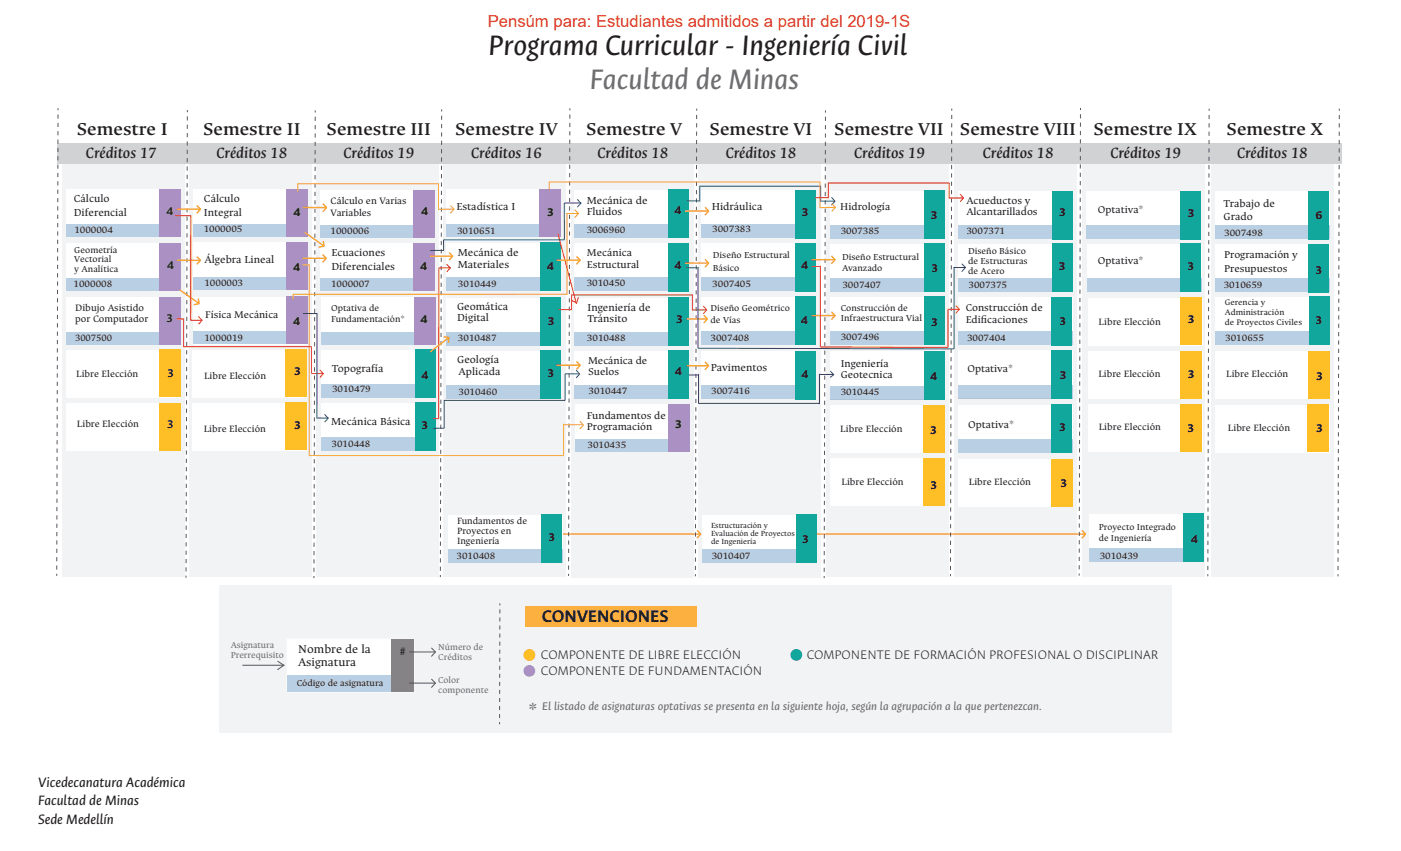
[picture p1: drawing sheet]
<svg xmlns="http://www.w3.org/2000/svg" width="356mm" height="216mm" viewBox="0 0 356 216" stroke-linecap="round" stroke-linejoin="round" font-family="sans-serif">
<!-- layer: Capa 78 -->
<g fill="#f2f3f4">
<path d="M15.7 41.5h31.1v104.8h-31.1z"/>
<path d="M47.9 41.5h31.2v104.8h-31.2z"/>
<path d="M80.3 41.3h31.1v104.9h-31.1z"/>
<path d="M112.5 41.3h31.1v104.9h-31.1z"/>
<path d="M145 41.6h31.2v104.8h-31.2z"/>
<path d="M177.3 41.6h31.1v104.8h-31.1z"/>
<path d="M209.6 41.5h31.1v104.8h-31.1z"/>
<path d="M242.2 41.5h31.1v104.8h-31.1z"/>
<path d="M274.8 41.4h31.1v104.8h-31.1z"/>
<path d="M307.4 41.4h31.1v104.8h-31.1z"/>
</g>
<!-- layer: Capa 80 -->
<path d="M142.7 135.5h35.3M176.9 134.6l1 .9-1 1M207.3 135.5h68.4M274.6 134.6l.9 .9-.9 1" fill="none" stroke="#f9a42d" stroke-width=".35"/>
<!-- layer: Capa 77 -->
<path d="M276.6 130.4h29v12.2h-29z" fill="#fff"/>
<path d="M276.6 139.1h29v3.4h-29z" fill="#165fa4"/>
<path d="M300.3 130.3h5.3v12.3h-5.3z" fill="#12a79d"/>
<path d="M178.3 130.6h29.1v12.2h-29.1z" fill="#fff"/>
<path d="M178.3 139.4h29.1v3.4h-29.1z" fill="#165fa4"/>
<path d="M202 130.5h5.4v12.3h-5.4z" fill="#12a79d"/>
<path d="M113.7 130.6h29v12.2h-29z" fill="#fff"/>
<path d="M113.7 139.4h29v3.4h-29z" fill="#165fa4"/>
<path d="M137.4 130.5h5.3v12.3h-5.3z" fill="#12a79d"/>
<path d="M308.3 102.7h29.1v12.1h-29.1z" fill="#fff"/>
<path d="M331.9 102.7h5.5v12h-5.5z" fill="#fdbe26"/>
<path d="M308.4 89h29.1v12.2h-29.1z" fill="#fff"/>
<path d="M332 89h5.4v12h-5.4z" fill="#fdbe26"/>
<path d="M308.4 75.3h29.1v12.2h-29.1z" fill="#fff"/>
<path d="M308.4 84.1h29.1v3.4h-29.1z" fill="#165fa4"/>
<path d="M332.1 75.2h5.4v12.3h-5.4z" fill="#12a79d"/>
<path d="M308.3 62h29.1v12.1h-29.1z" fill="#fff"/>
<path d="M308.3 70.7h29.1v3.4h-29.1z" fill="#165fa4"/>
<path d="M332.1 61.9h5.3v12.3h-5.3z" fill="#12a79d"/>
<path d="M308.3 48.5h29.1v12.2h-29.1z" fill="#fff"/>
<path d="M308.3 57.2h29.1v3.4h-29.1z" fill="#165fa4"/>
<path d="M332.1 48.4h5.3v12.3h-5.3z" fill="#12a79d"/>
<path d="M276.1 102.6h29.1v12.2h-29.1z" fill="#fff"/>
<path d="M299.6 102.6h5.5v12h-5.5z" fill="#fdbe26"/>
<path d="M276.1 89.1h29.1v12.1h-29.1z" fill="#fff"/>
<path d="M299.6 89.1h5.5v12h-5.5z" fill="#fdbe26"/>
<path d="M276.1 75.6h29.1v12.1h-29.1z" fill="#fff"/>
<path d="M299.6 75.6h5.5v12h-5.5z" fill="#fdbe26"/>
<path d="M275.9 61.9h29v12.1h-29z" fill="#fff"/>
<path d="M275.9 70.6h29v3.4h-29z" fill="#165fa4"/>
<path d="M299.6 61.8h5.3v12.3h-5.3z" fill="#12a79d"/>
<path d="M275.8 48.5h29.1v12.1h-29.1z" fill="#fff"/>
<path d="M275.8 57.2h29.1v3.4h-29.1z" fill="#165fa4"/>
<path d="M299.6 48.4h5.3v12.3h-5.3z" fill="#12a79d"/>
<path d="M243.4 116.4h29v12.2h-29z" fill="#fff"/>
<path d="M266.9 116.4h5.5v12h-5.5z" fill="#fdbe26"/>
<path d="M243.1 102.7h29.1v12.2h-29.1z" fill="#fff"/>
<path d="M243.1 111.4h29.1v3.4h-29.1z" fill="#165fa4"/>
<path d="M266.8 102.6h5.4v12.3h-5.4z" fill="#12a79d"/>
<path d="M243.1 88.9h29.1v12.2h-29.1z" fill="#fff"/>
<path d="M243.1 97.6h29.1v3.4h-29.1z" fill="#165fa4"/>
<path d="M266.8 88.8h5.4v12.3h-5.4z" fill="#12a79d"/>
<path d="M243.1 75.4h29.1v12.2h-29.1z" fill="#fff"/>
<path d="M243.1 84.1h29.1v3.4h-29.1z" fill="#165fa4"/>
<path d="M266.8 75.3h5.4v12.3h-5.4z" fill="#12a79d"/>
<path d="M243.2 61.9h29v12.1h-29z" fill="#fff"/>
<path d="M243.2 70.6h29v3.4h-29z" fill="#165fa4"/>
<path d="M266.9 61.8h5.3v12.3h-5.3z" fill="#12a79d"/>
<path d="M243.2 48.5h29.1v12.1h-29.1z" fill="#fff"/>
<path d="M243.2 57.2h29.1v3.4h-29.1z" fill="#165fa4"/>
<path d="M266.9 48.4h5.4v12.3h-5.4z" fill="#12a79d"/>
<path d="M210.8 116.3h29v12.2h-29z" fill="#fff"/>
<path d="M234.3 116.3h5.5v12h-5.5z" fill="#fdbe26"/>
<path d="M210.9 102.8h29v12.1h-29z" fill="#fff"/>
<path d="M234.4 102.8h5.5v12h-5.5z" fill="#fdbe26"/>
<path d="M210.8 89.2h29v12.1h-29z" fill="#fff"/>
<path d="M210.8 97.9h29v3.4h-29z" fill="#165fa4"/>
<path d="M234.5 89.1h5.3v12.3h-5.3z" fill="#12a79d"/>
<path d="M210.8 75.3h29v12.2h-29z" fill="#fff"/>
<path d="M210.8 84.1h29v3.4h-29z" fill="#165fa4"/>
<path d="M234.5 75.2h5.3v12.3h-5.3z" fill="#12a79d"/>
<path d="M210.8 61.8h29v12.2h-29z" fill="#fff"/>
<path d="M210.8 70.5h29v3.4h-29z" fill="#165fa4"/>
<path d="M234.5 61.7h5.3v12.3h-5.3z" fill="#12a79d"/>
<path d="M210.8 48.4h29v12.2h-29z" fill="#fff"/>
<path d="M210.8 57.1h29v3.4h-29z" fill="#165fa4"/>
<path d="M234.5 48.3h5.3v12.3h-5.3z" fill="#12a79d"/>
<path d="M178 89.1h29v12.1h-29z" fill="#fff"/>
<path d="M178 97.8h29v3.4h-29z" fill="#165fa4"/>
<path d="M201.7 89h5.3v12.3h-5.3z" fill="#12a79d"/>
<path d="M178 75.4h29v12.1h-29z" fill="#fff"/>
<path d="M178 84.1h29v3.4h-29z" fill="#165fa4"/>
<path d="M201.7 75.3h5.3v12.3h-5.3z" fill="#12a79d"/>
<path d="M178 61.7h29v12.2h-29z" fill="#fff"/>
<path d="M178 70.4h29v3.4h-29z" fill="#165fa4"/>
<path d="M201.7 61.6h5.3v12.3h-5.3z" fill="#12a79d"/>
<path d="M178.1 48.3h29.1v12.1h-29.1z" fill="#fff"/>
<path d="M178.1 57h29.1v3.4h-29.1z" fill="#165fa4"/>
<path d="M201.8 48.2h5.4v12.3h-5.4z" fill="#12a79d"/>
<path d="M145.9 89.1h29v12.1h-29z" fill="#fff"/>
<path d="M145.9 97.8h29v3.4h-29z" fill="#165fa4"/>
<path d="M169.6 89h5.3v12.3h-5.3z" fill="#12a79d"/>
<path d="M145.9 75.5h29v12.2h-29z" fill="#fff"/>
<path d="M145.9 84.2h29v3.4h-29z" fill="#165fa4"/>
<path d="M169.6 75.4h5.3v12.3h-5.3z" fill="#12a79d"/>
<path d="M145.9 61.7h29v12.2h-29z" fill="#fff"/>
<path d="M145.9 70.4h29v3.4h-29z" fill="#165fa4"/>
<path d="M169.6 61.6h5.3v12.3h-5.3z" fill="#12a79d"/>
<path d="M145.8 48.1h29.1v12.2h-29.1z" fill="#fff"/>
<path d="M145.8 56.8h29.1v3.4h-29.1z" fill="#165fa4"/>
<path d="M169.6 48h5.3v12.3h-5.3z" fill="#12a79d"/>
<path d="M48.9 102.2h29.1v12.1h-29.1z" fill="#fff"/>
<path d="M72.5 102.2h5.4v12h-5.4z" fill="#fdbe26"/>
<path d="M48.9 88.7h29.1v12.2h-29.1z" fill="#fff"/>
<path d="M72.5 88.7h5.4v12h-5.4z" fill="#fdbe26"/>
<path d="M16.8 102.3h29.1v12.1h-29.1z" fill="#fff"/>
<path d="M40.4 102.3h5.5v11.9h-5.5z" fill="#fdbe26"/>
<path d="M16.8 88.7h29.1v12.1h-29.1z" fill="#fff"/>
<path d="M40.4 88.7h5.5v12h-5.5z" fill="#fdbe26"/>
<path d="M81.6 102.3h29.1v12.1h-29.1z" fill="#fff"/>
<path d="M81.6 111h29.1v3.4h-29.1z" fill="#165fa4"/>
<path d="M105.3 102.2h5.4v12.3h-5.4z" fill="#12a79d"/>
<path d="M81.6 88.7h29.1v12.2h-29.1z" fill="#fff"/>
<path d="M81.6 97.4h29.1v3.4h-29.1z" fill="#165fa4"/>
<path d="M105.3 88.6h5.4v12.3h-5.4z" fill="#12a79d"/>
<path d="M113.3 89h29.1v12.1h-29.1z" fill="#fff"/>
<path d="M113.3 97.7h29.1v3.4h-29.1z" fill="#165fa4"/>
<path d="M137.1 88.9h5.3v12.3h-5.3z" fill="#12a79d"/>
<path d="M113.3 75.5h29.1v12.1h-29.1z" fill="#fff"/>
<path d="M113.3 84.2h29.1v3.4h-29.1z" fill="#165fa4"/>
<path d="M137.1 75.4h5.3v12.3h-5.3z" fill="#12a79d"/>
<path d="M113.3 61.6h29.1v12.2h-29.1z" fill="#fff"/>
<path d="M113.3 70.3h29.1v3.4h-29.1z" fill="#165fa4"/>
<path d="M137.1 61.5h5.3v12.3h-5.3z" fill="#12a79d"/>
<path d="M146.1 102.6h29v12.1h-29z" fill="#fff"/>
<path d="M146.1 111.4h29v3.2h-29z" fill="#165fa4"/>
<path d="M169.7 102.6h5.4v12h-5.4z" fill="#ab90c3"/>
<path d="M113.3 48h29.1v12.2h-29.1z" fill="#fff"/>
<path d="M113.3 56.9h29.1v3.2h-29.1z" fill="#165fa4"/>
<path d="M136.9 48h5.4v12.1h-5.4z" fill="#ab90c3"/>
<path d="M81.5 75.3h29v12.1h-29z" fill="#fff"/>
<path d="M81.5 84.2h29v3.2h-29z" fill="#165fa4"/>
<path d="M105.1 75.3h5.4v12.1h-5.4z" fill="#ab90c3"/>
<path d="M81.2 61.6h29.1v12.1h-29.1z" fill="#fff"/>
<path d="M81.2 70.5h29.1v3.2h-29.1z" fill="#165fa4"/>
<path d="M104.9 61.6h5.4v12.1h-5.4z" fill="#ab90c3"/>
<path d="M81.2 48.2h29.1v12.2h-29.1z" fill="#fff"/>
<path d="M81.2 57.1h29.1v3.2h-29.1z" fill="#165fa4"/>
<path d="M104.9 48.2h5.4v12.1h-5.4z" fill="#ab90c3"/>
<path d="M49.1 75.3h29v12.1h-29z" fill="#fff"/>
<path d="M49.1 84.1h29v3.2h-29z" fill="#165fa4"/>
<path d="M72.7 75.3h5.4v12h-5.4z" fill="#ab90c3"/>
<path d="M16.8 75.3h29.1v12.1h-29.1z" fill="#fff"/>
<path d="M16.8 84.2h29.1v3.2h-29.1z" fill="#165fa4"/>
<path d="M40.4 75.3h5.5v12.1h-5.5z" fill="#ab90c3"/>
<path d="M49.1 61.5h29v12.2h-29z" fill="#fff"/>
<path d="M49.1 70.4h29v3.2h-29z" fill="#165fa4"/>
<path d="M72.7 61.5h5.4v12.1h-5.4z" fill="#ab90c3"/>
<path d="M49 48h29v12.1h-29z" fill="#fff"/>
<path d="M49 56.9h29v3.2h-29z" fill="#165fa4"/>
<path d="M72.6 48h5.4v12.1h-5.4z" fill="#ab90c3"/>
<path d="M16.8 61.6h29.1v12.1h-29.1z" fill="#fff"/>
<path d="M16.8 70.5h29.1v3.2h-29.1z" fill="#165fa4"/>
<path d="M40.4 61.6h5.5v12.1h-5.5z" fill="#ab90c3"/>
<path d="M16.7 48h29.1v12.2h-29.1z" fill="#fff"/>
<path d="M16.7 56.9h29.1v3.2h-29.1z" fill="#165fa4"/>
<path d="M40.3 48h5.5v12.1h-5.5z" fill="#ab90c3"/>
<path d="M14.5 36.3h325.9v5.3h-325.9z" fill="#d1d2d4"/>
<g fill="none" stroke="#57585a" stroke-width=".25">
<path d="M14.7 27.5v.5M47.6 27.9v.6M80 28v.5M112.1 27.8v.5M144.6 27.5v.5M176.8 27.6v.5M209.5 28v.6M241.6 27.6v.5M274.2 27.4v.5M306.9 27.6v.5M339.9 27.6v.5M14.4 145.6v.5"/>
<path d="M47.2 146v.6M79.7 146.1v.6M111.8 145.9v.5M144.3 145.6v.5M176.5 145.7v.5M209.2 146.1v.6M241.2 145.7v.5M273.9 145.5v.5M306.6 145.7v.5M339.6 145.7v.5"/>
</g>
<path d="M14.7 29l-.3 116M47.5 29.5l-.3 116M80 29.6l-.3 116M112.1 29.3l-.3 116M144.6 29.1l-.3 116M176.8 29.1l-.3 116M209.5 29.6l-.3 116M241.6 29.1l-.4 116M274.2 29l-.3 116M306.9 29.2l-.3 116M339.9 29.2l-.3 116" fill="none" stroke="#57585a" stroke-width=".25" stroke-dasharray="1.1 1.1" stroke-linecap="butt"/>
<path d="M146.2 93.9l1 .9-1 1.1M146.9 94.8h-3.5v6.8h-30.7M112.7 101.6v7h-2.8" fill="none" stroke="#2e3092" stroke-width=".25"/>
<path d="M76.8 67.2h1.7M78.5 67.1v48.5h64.6M143.1 107.7h4.9M143.1 107.5v8M147.2 106.9l.9 1M148.1 107.8l-.9 1" fill="none" stroke="#f9a42d" stroke-width=".25"/>
<!-- layer: Capa 83 -->
<path d="M55.7 148.6h241.8v37.3h-241.8z" fill="#f2f3f4"/>
<!-- layer: Capa 84 -->
<g fill="none" stroke="#f9a42d" stroke-width=".35">
<path d="M44.9 53.1h6.1M50 52.1l.9 1-1 1M76.9 52.6h6.1M77.4 59l4.9 3.5M82 51.7l.9 .9-.9 1.1M173.9 53.5h6.1M178.9 52.6l1 .9-1 1.1M44.9 66h6.1M45.6 73.5l5 3.6M50 65.1l.9 .9-1 1.1M50.3 75.7l.2 1.3-1.3 .3M76.8 65.5h6.1"/>
<path d="M81.9 64.6l.9 .9-.9 1.1M82.1 61.1l.2 1.3-1.4 .3M109.2 65h5.8M114 64.1l.9 .9-.9 1M141.2 66h6.2M146.3 65.1l1 .9-1 1M173.9 66.7h6.1M178.6 80l1 .9-1 1.1M178.9 65.8l1 .9-1 1.1M205.9 65.9h6.2M211 64.9l1 1-1 1M211 79.1l1 1-1 1"/>
<path d="M112.6 85.4l1.3 .2-.1 1.4M114 85.6l-4.8 3.7M141.3 92.7h6.1M146.3 91.7l1 1-1 1M174.3 80.9h5.4M174.3 92.8h5.7M178.9 91.8l1 1-1 1M205.9 80.1h6.2"/>
</g>
<g fill="none" stroke="#ee1d23" stroke-width=".25">
<path d="M44.4 54.7h4M48.4 54.6v26.7M141.6 59.3l4.7 17.8M206.9 50.2h3.3M210.2 46.4h30.7M210.2 46.4v3.9M240.9 50.2h3.5M240.9 46.3v4M243.7 49.2l.9 1M244.6 50.2l-.9 1M111.3 68h3.1M111.4 68v38.1"/>
<path d="M113.4 67l.9 1M114.3 68l-.9 1M145 76.2l1.5 .7M146.8 75.4l-.4 1.5M205.9 67.6h2.4M208.2 67.5v20.5l32.4 .1v-9.5M240.5 78.5h3.1M242.6 77.5l.9 1-.9 1M44.9 80.9h1.7M46.4 88h32.7v6.8M46.6 80.8v7.2M48.3 81.2h3.1"/>
<path d="M50.4 80.3l.9 1M51.3 81.2l-.9 1.1M79.1 94.8h3.1M81.2 93.8l.9 1M82.1 94.8l-.9 1M109.9 106.2h1.6"/>
</g>
<g fill="none" stroke="#283890" stroke-width=".25">
<path d="M146.5 50.6l.9 1M147.5 51.5l-1 1M147.6 51.5h-4.4l.1 9.3h-30.7v2.8M174.3 51h3.3M177.6 47.2h30.7M177.6 47.2v3.9M208.2 51h3.6M208.3 47.1v4M211 50.1l.9 .9M212 51l-1 1M76.9 79.5h3.6M80.5 79.4l-.1 26.7"/>
<path d="M109.2 63.5h3.4M174.2 67.9h3M242.1 67.9h3.1M242.2 67.7v20.8l-65-.1v-20.6M244.1 66.9l.9 1-.9 1M174 95.1h3.3M177.3 94.9v7.5M207.9 95h3.6M208 94.8v7.7M210.7 94.1l1 1M211.7 95l-1 .8M80.4 106.1h3"/>
<path d="M82.4 105.1l.9 1-.9 1M177.3 102.3h30.7"/>
</g>
<path d="M75.6 48.6v-2h35.7v6.6M114.3 52.1l.9 1-.9 1M115.3 53.1h-4M139.4 46.2h68.7v6.6M139.4 46.2v1.9M211.1 51.7l.9 .9-.9 1.1M212.1 52.6l-4 .1" fill="none" stroke="#f9a42d" stroke-width=".25"/>
<path d="M143.8 54.2h3.1M143.9 54v20.8M145.9 53.2l.9 1-.9 1M74.4 74.7v1.3M143.9 74.6l-69.5 .1" fill="none" stroke="#f7931d" stroke-width=".25"/>
<path d="M141.7 78.6h3.4M145 74.8h30.8M145.1 74.8v3.9M175.7 78.6h3.6M175.8 74.7v4M178.5 77.6l.9 1M179.4 78.6l-.9 1" fill="none" stroke="#be1d2c" stroke-width=".25"/>
<!-- layer: Capa 82 -->
<path d="M126.9 153.1v.5M126.8 183.2v.5" fill="none" stroke="#57585a" stroke-width=".25"/>
<path d="M126.9 154.6l-.1 28.1" fill="none" stroke="#57585a" stroke-width=".25" stroke-dasharray="1 1" stroke-linecap="butt"/>
<path d="M72.9 162.1h32.1v13.5h-32.1z" fill="#fff" stroke="#fff" stroke-width=".25"/>
<path d="M72.9 171.2h32.1v4.3h-32.1z" fill="#165fa4"/>
<path d="M99.4 162.1h5.6v13.4h-5.6z" fill="#808285"/>
<path d="M61.5 168.8h10.7M70.4 167.7l1.7 1.1-1.7 1.1M103.9 165.4h6.7M103.9 173.3h6.7M109.5 164.4l1 1-1 1.2M109.5 172.3l1 1-1 1.1" fill="none" stroke="#57585a" stroke-width=".25"/>
<path d="M133.2 153.7h43.5v5.2h-43.5z" fill="#fbb03f"/>
<circle cx="134.4" cy="166.2" r="1.49" fill="#fdbe26"/>
<circle cx="134.4" cy="170.2" r="1.49" fill="#ab90c3"/>
<circle cx="202.1" cy="166.1" r="1.49" fill="#12a79d"/>
<text font-size="8" fill="#231f20" x="124" y="14">Programa Curricular - Ingeniería Civil</text>
<text font-size="8" fill="#6c6d70" x="149.7" y="22.5">Facultad de Minas</text>
<text font-size="5.3" fill="#6c6d70" x="134.1" y="181.8">*</text>
<g font-size="4.9" fill="#231f20">
<text x="19.5" y="34.3">Semestre I</text>
<text x="51.5" y="34.3">Semestre II</text>
<text x="82.9" y="34.3">Semestre III</text>
<text x="115.5" y="34.3">Semestre IV</text>
<text x="148.8" y="34.3">Semestre V</text>
<text x="180.1" y="34.3">Semestre VI</text>
<text x="211.7" y="34.3">Semestre VII</text>
<text x="243.6" y="34.3">Semestre VIII</text>
<text x="277.5" y="34.3">Semestre IX</text>
<text x="311.3" y="34.3">Semestre X</text>
</g>
<text font-size="4.8" fill="#231f20" x="137.5" y="157.8">CONVENCIONES</text>
<text font-size="4.2" fill="#db3223" x="123.8" y="6.9">Pensúm para: Estudiantes admitidos a partir del 2019-1S</text>
<g font-size="4.2" fill="#231f20">
<text x="21.7" y="40.2">Créditos 17</text>
<text x="54.9" y="40.2">Créditos 18</text>
<text x="87.1" y="40.2">Créditos 19</text>
<text x="119.5" y="40.2">Créditos 16</text>
<text x="151.6" y="40.2">Créditos 18</text>
<text x="184.1" y="40.2">Créditos 18</text>
<text x="216.7" y="40.2">Créditos 19</text>
<text x="249.4" y="40.2">Créditos 18</text>
<text x="281.7" y="40.2">Créditos 19</text>
<text x="313.9" y="40.2">Créditos 18</text>
</g>
<g font-size="3.9" fill="#231f20">
<text x="9.7" y="199.7">Vicedecanatura Académica</text>
<text x="9.7" y="204.4">Facultad de Minas</text>
<text x="9.7" y="209">Sede Medellín</text>
</g>
<g font-size="3.5" fill="#231f20">
<text x="137.3" y="167.1">COMPONENTE DE LIBRE ELECCIÓN</text>
<text x="204.8" y="167.2">COMPONENTE DE FORMACIÓN PROFESIONAL O DISCIPLINAR</text>
<text x="137.3" y="171.3">COMPONENTE DE FUNDAMENTACIÓN</text>
</g>
<g font-size="3.2" fill="#231f20">
<text x="42.2" y="54.6">4</text>
<text x="74.5" y="54.7">4</text>
<text x="106.9" y="54.6">4</text>
<text x="138.8" y="54.8">3</text>
<text x="171.2" y="54.4">4</text>
<text x="203.4" y="54.8">3</text>
<text x="236.2" y="55.4">3</text>
<text x="268.8" y="54.9">3</text>
<text x="301.4" y="55.1">3</text>
<text x="333.9" y="55.4">6</text>
<text x="42.4" y="68.2">4</text>
<text x="74.4" y="68.7">4</text>
<text x="106.6" y="68.5">4</text>
<text x="138.8" y="68.5">4</text>
<text x="171.2" y="68.2">4</text>
<text x="203.3" y="68.4">4</text>
<text x="236.4" y="69">3</text>
<text x="268.6" y="68.4">3</text>
<text x="301.4" y="68.5">3</text>
<text x="333.8" y="69.5">3</text>
<text x="42.2" y="81.7">3</text>
<text x="74.4" y="82.5">4</text>
<text x="106.7" y="82">4</text>
<text x="139" y="82.4">3</text>
<text x="171.6" y="81.9">3</text>
<text x="203.3" y="82.3">4</text>
<text x="236.2" y="82.8">3</text>
<text x="268.8" y="82.5">3</text>
<text x="301.4" y="82.1">3</text>
<text x="333.8" y="82.1">3</text>
<text x="42.4" y="95.5">3</text>
<text x="74.6" y="95.2">3</text>
<text x="138.9" y="95.7">3</text>
<text x="171.3" y="95.2">4</text>
<text x="203.4" y="95.9">4</text>
<text x="301.4" y="95.9">3</text>
<text x="106.9" y="96.1">4</text>
<text x="236.1" y="96.3">4</text>
<text x="268.9" y="96.1">3</text>
<text x="334" y="96.3">3</text>
<text x="42.4" y="108.5">3</text>
<text x="74.6" y="109">3</text>
<text x="106.9" y="108.9">3</text>
<text x="171.3" y="108.6">3</text>
<text x="236" y="110">3</text>
<text x="268.8" y="109.4">3</text>
<text x="301.3" y="109.5">3</text>
<text x="334" y="109.6">3</text>
<text x="236.1" y="123.9">3</text>
<text x="269.1" y="123.5">3</text>
<text x="139.1" y="137.3">3</text>
<text x="203.5" y="137.7">3</text>
<text x="302.3" y="137.9">4</text>
<text x="75.7" y="165.8">Nombre de la</text>
<text x="75.7" y="169">Asignatura</text>
</g>
<text font-size="3.2" fill="#6c6d70" x="137.6" y="180.1">El listado de asignaturas optativas se presenta en la siguiente hoja, según la agrupación a la que pertenezcan.</text>
<g font-size="2.9" fill="#231f20">
<text x="18.7" y="51.3">Cálculo</text>
<text x="51.8" y="51.4">Cálculo</text>
<text x="115.9" y="53.3">Estadística I</text>
<text x="148.9" y="51.8">Mecánica de</text>
<text x="180.6" y="53.3">Hidráulica</text>
<text x="310.6" y="52.5">Trabajo de</text>
<text x="18.7" y="54.8">Diferencial</text>
<text x="51.8" y="54.8">Integral</text>
<text x="148.9" y="54.6">Fluidos</text>
<text x="310.6" y="55.9">Grado</text>
<text x="84.1" y="65">Ecuaciones</text>
<text x="116.2" y="65.1">Mecánica de</text>
<text x="51.9" y="66.7">Álgebra Lineal</text>
<text x="84.1" y="68.5">Diferenciales</text>
<text x="116.2" y="67.9">Materiales</text>
<text x="116" y="78.7">Geomática</text>
<text x="116" y="81.5">Digital</text>
<text x="149.1" y="78.8">Ingeniería de</text>
<text x="149.1" y="81.7">Tránsito</text>
<text x="84.2" y="94.3">Topografía</text>
<text x="116" y="92.2">Geología</text>
<text x="116.4" y="95">Aplicada</text>
<text x="180.4" y="94.2">Pavimentos</text>
<text x="84.1" y="107.7">Mecánica Básica</text>
<text x="101.5" y="166.2">#</text>
</g>
<g font-size="2.8" fill="#231f20">
<text x="213.3" y="53.3">Hidrología</text>
<text x="245.3" y="51.8">Acueductos y</text>
<text x="278.7" y="54">Optativa*</text>
<text x="245.3" y="54.6">Alcantarillados</text>
<text x="149" y="65.1">Mecánica</text>
<text x="310.7" y="65.5">Programación y</text>
<text x="149" y="67.9">Estructural</text>
<text x="278.7" y="67">Optativa*</text>
<text x="310.7" y="68.9">Presupuestos</text>
<text x="52.1" y="80.7">Física Mecánica</text>
<text x="245.2" y="79">Construcción de</text>
<text x="245.2" y="81.8">Edif</text>
<text x="249" y="81.8">icaciones</text>
<text x="149.3" y="92.3">Mecánica de</text>
<text x="149.3" y="95.2">Suelos</text>
<text x="213.4" y="93.2">Ingeniería</text>
<text x="245.5" y="94.4">Optativa*</text>
<text x="213.4" y="96">Geotecnica</text>
<text x="149" y="106.2">Fundamentos de</text>
<text x="149" y="109">Programación</text>
<text x="245.8" y="108.6">Optativa*</text>
</g>
<g font-size="2.6" fill="#231f20">
<text x="83.9" y="51.7">Cálculo en Varias</text>
<text x="18.9" y="59.2">1000004</text>
<text x="51.7" y="58.8">1000005</text>
<text x="83.9" y="59.3">1000006</text>
<text x="83.9" y="54.9">Variables</text>
<text x="116" y="59.3">3010651</text>
<text x="148.9" y="59">3006960</text>
<text x="180.8" y="58.8">3007383</text>
<text x="213.4" y="59.3">3007385</text>
<text x="245.3" y="59.3">3007371</text>
<text x="310.7" y="59.8">3007498</text>
<text x="18.7" y="72.7">1000008</text>
<text x="51.9" y="72.5">1000003</text>
<text x="84" y="72.9">1000007</text>
<text x="116.2" y="72.9">3010449</text>
<text x="148.9" y="72.7">3010450</text>
<text x="180.8" y="72.9">3007405</text>
<text x="213.8" y="73">3007407</text>
<text x="245.8" y="73">3007375</text>
<text x="310.6" y="73">3010659</text>
<text x="19.1" y="79">Dibujo Asistido</text>
<text x="19.1" y="81.8">por Computador</text>
<text x="278.8" y="82.5">Libre Elección</text>
<text x="19" y="86.5">3007500</text>
<text x="51.9" y="86.4">1000019</text>
<text x="116.2" y="86.5">3010487</text>
<text x="149" y="86.5">3010488</text>
<text x="180.4" y="86.4">3007408</text>
<text x="213.4" y="86.4">3007496</text>
<text x="245.5" y="86.6">3007404</text>
<text x="311" y="86.5">3010655</text>
<text x="19.3" y="95.7">Libre Elección</text>
<text x="278.8" y="95.7">Libre Elección</text>
<text x="311.2" y="95.7">Libre Elección</text>
<text x="51.8" y="96.1">Libre Elección</text>
<text x="84.3" y="99.5">3010479</text>
<text x="116.4" y="100.2">3010460</text>
<text x="149.4" y="99.9">3010447</text>
<text x="180.5" y="99.9">3007416</text>
<text x="213.4" y="100.2">3010445</text>
<text x="19.5" y="108.3">Libre Elección</text>
<text x="51.7" y="109.5">Libre Elección</text>
<text x="84.2" y="113.5">3010448</text>
<text x="149.1" y="113.7">3010435</text>
<text x="213.3" y="109.6">Libre Elección</text>
<text x="278.9" y="109.2">Libre Elección</text>
<text x="311.7" y="109.3">Libre Elección</text>
<text x="213.6" y="123.1">Libre Elección</text>
<text x="245.9" y="123.2">Libre Elección</text>
<text x="116" y="133">Fundamentos de</text>
<text x="116" y="135.5">Proyectos en</text>
<text x="116" y="137.9">Ingeniería</text>
<text x="115.9" y="141.9">3010408</text>
<text x="180.6" y="141.9">3010407</text>
<text x="279.1" y="141.9">3010439</text>
</g>
<g font-size="2.5" fill="#231f20">
<text x="18.9" y="64.1">Geometría</text>
<text x="180.9" y="65.5">Diseño Estructural</text>
<text x="213.7" y="65.9">Diseño Estructural</text>
<text x="245.7" y="64.5">Diseño Básico</text>
<text x="18.9" y="66.6">Vectorial</text>
<text x="18.9" y="69">y Analítica</text>
<text x="180.9" y="68.7">Básico</text>
<text x="213.7" y="68.7">Avanzado</text>
<text x="245.7" y="67">de Estructuras</text>
<text x="245.7" y="69.5">de Acero</text>
<text x="84" y="79">Optativa de</text>
<text x="84" y="81.6">Fundamentación*</text>
<text x="180.4" y="79">Diseño Geométrico</text>
<text x="180.4" y="82">de Vías</text>
<text x="213.4" y="79">Construcción de</text>
<text x="213.4" y="81.5">Infraestructura Vial</text>
<text x="278.9" y="134.5">Proyecto Integrado</text>
<text x="278.9" y="137.4">de Ingeniería</text>
<text x="75.3" y="174.1">Código de asignatura</text>
</g>
<g font-size="2.5" fill="#6c6d70">
<text x="58.6" y="164.4">Asignatura</text>
<text x="58.6" y="166.8">Prerrequisito</text>
<text x="111.2" y="164.9">Número de</text>
<text x="111.2" y="167.4">Créditos</text>
<text x="111.2" y="173.3">Color</text>
<text x="111.2" y="175.8">componente</text>
</g>
<g font-size="2.3" fill="#231f20">
<text x="310.9" y="77.4">Gerencia y</text>
<text x="310.9" y="79.9">Administración</text>
<text x="310.9" y="82.3">de Proyectos Civiles</text>
</g>
<g font-size="2.1" fill="#231f20">
<text x="180.5" y="133.9">Estructuración y</text>
<text x="180.5" y="136">Evaluación de Proyectos</text>
<text x="180.5" y="138.1">de Ingeniería</text>
</g>
</svg>
